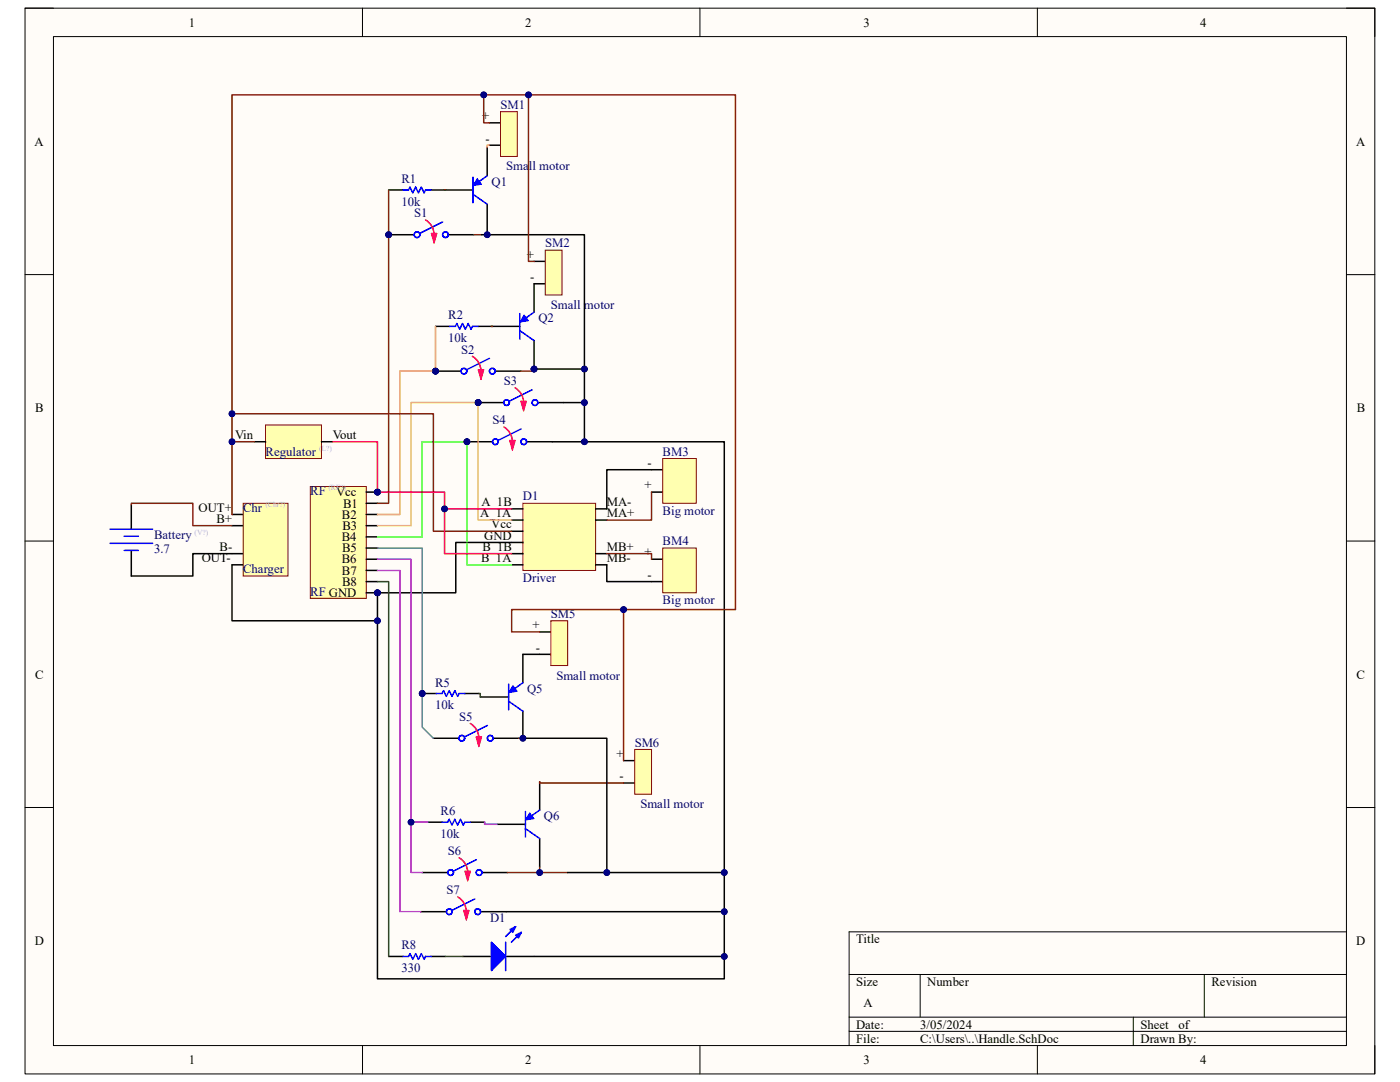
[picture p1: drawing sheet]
<svg xmlns="http://www.w3.org/2000/svg" width="279mm" height="216mm" viewBox="0 0 279 216" stroke-linecap="round" stroke-linejoin="round" font-family="sans-serif">
<path d="M5 1.6h269.4v212.7h-269.4z" fill-rule="evenodd" fill="#fffcf8"/>
<path d="M5 1.6h269.4v212.7h-269.4z" fill="none" stroke="#000" stroke-width=".2"/>
<path d="M10.7 7.3h258v201.3h-258z" fill-rule="evenodd" fill="#fffcf8"/>
<g fill="none" stroke="#000" stroke-width=".2">
<path d="M5 1.6h5.7M10.7 7.3h258v201.3h-258zM72.3 1.6v5.7M139.7 1.6v5.7M207 1.6v5.7M268.7 1.6h5.7v5.7M5 54.8h5.7M268.7 54.8h5.7M5 108h5.7M268.7 108h5.7M5 161.1h5.7M268.7 161.1h5.7"/>
<path d="M169.5 194.4h99.2M183.6 194.4v8.6M240.3 194.4v8.6M268.7 185.9h-99.2v22.7M72.3 208.6v5.7M139.7 208.6v5.7M169.5 203h99.2M169.5 205.8h99.2M207 208.6v5.7M226.2 203v5.6M274.4 208.6v5.7"/>
</g>
<path d="M46.3 112.7h2.2M46.3 110.5h2.2M46.3 104.9h2.2M46.3 102.7h2.2" fill="none" stroke="#000" stroke-width=".3"/>
<path d="M48.5 100.4h9v14.5h-9z" fill-rule="evenodd" fill="#ffffb0"/>
<path d="M48.5 100.4h9v14.5h-9z" fill="none" stroke="#800000" stroke-width=".2"/>
<path d="M26.2 100.8v4.8M26.2 109.8v5.1" fill="none" stroke="#000" stroke-width=".3"/>
<path d="M22 105.6h8.5M22 108.4h8.5M24.8 107h2.8M24.8 109.8h2.8" fill="none" stroke="#00f" stroke-width=".3"/>
<circle cx="75.3" cy="98.2" r=".57" fill="#000080"/>
<circle cx="75.3" cy="98.2" r=".57" fill="none" stroke="#000080" stroke-width=".2"/>
<circle cx="75.3" cy="118.3" r=".57" fill="#000080"/>
<circle cx="75.3" cy="118.3" r=".57" fill="none" stroke="#000080" stroke-width=".2"/>
<path d="M61.9 97.1h11.2v22.3h-11.2z" fill-rule="evenodd" fill="#ffffb0"/>
<path d="M61.9 97.1h11.2v22.3h-11.2z" fill="none" stroke="#800000" stroke-width=".2"/>
<path d="M73.1 98.2h2.2" fill="none" stroke="#000" stroke-width=".3"/>
<circle cx="75.3" cy="98.2" r=".57" fill="#000080"/>
<circle cx="75.3" cy="98.2" r=".57" fill="none" stroke="#000080" stroke-width=".2"/>
<path d="M73.1 100.4h2.2M73.1 102.7h2.2M73.1 104.9h2.2M73.1 107.1h2.2M73.1 109.4h2.2M73.1 111.6h2.2M73.1 113.8h2.2M73.1 116.1h2.2M73.1 118.3h2.2" fill="none" stroke="#000" stroke-width=".3"/>
<circle cx="75.3" cy="118.3" r=".57" fill="#000080"/>
<circle cx="75.3" cy="118.3" r=".57" fill="none" stroke="#000080" stroke-width=".2"/>
<path d="M104.4 100.4h14.5v13.4h-14.5z" fill-rule="evenodd" fill="#ffffb0"/>
<path d="M104.4 100.4h14.5v13.4h-14.5z" fill="none" stroke="#800000" stroke-width=".2"/>
<path d="M102.1 112.7h2.3M102.1 110.5h2.3M102.1 108.2h2.3M102.1 106h2.3M102.1 103.8h2.3M102.1 101.5h2.3M118.9 112.7h2.2M118.9 110.5h2.2M118.9 103.8h2.2M118.9 101.5h2.2" fill="none" stroke="#000" stroke-width=".3"/>
<circle cx="77.6" cy="46.8" r=".57" fill="#000080"/>
<circle cx="77.6" cy="46.8" r=".57" fill="none" stroke="#000080" stroke-width=".2"/>
<path d="M77.6 46.8h5.1" fill="none" stroke="#000" stroke-width=".3"/>
<circle cx="77.6" cy="46.8" r=".57" fill="#000080"/>
<circle cx="77.6" cy="46.8" r=".57" fill="none" stroke="#000080" stroke-width=".2"/>
<path d="M89.5 46.8h5.1" fill="none" stroke="#000" stroke-width=".3"/>
<g fill="none" stroke="#00f" stroke-width=".3">
<path d="M88.3 44.3l-4.5 2.3"/>
<circle cx="83.2" cy="46.8" r=".57"/>
<circle cx="88.9" cy="46.8" r=".57"/>
</g>
<path d="M84.9 43.9a3.4 3.4 0 0 1 1.7 2.9" fill="none" stroke="#f00" stroke-width=".3"/>
<path d="M86.1 46.6h1.1l-.6 1.9z" fill="#f00"/>
<path d="M86.1 46.6h1.1l-.6 1.9z" fill="none" stroke="#f00" stroke-width=".2"/>
<path d="M77.6 37.9h2.8M86.1 37.9h8.3M97.2 29.4v5.7M97.2 40.7v5.7" fill="none" stroke="#000" stroke-width=".3"/>
<path d="M80.4 37.9h1.1l.3-.6 .6 1.2 .5-1.2 .6 1.2 .6-1.2 .5 1.2 .3-.6h1.2M94.4 35.4v5.1M94.4 38.8l2.8 1.9M97.2 35.1l-2 1.4" fill="none" stroke="#00f" stroke-width=".3"/>
<path d="M95.2 35.6l.9 1.2-1.7 .3z" fill="#00f"/>
<path d="M95.2 35.6l.9 1.2-1.7 .3z" fill="none" stroke="#00f" stroke-width=".2"/>
<path d="M97.7 24.5h2.2M97.7 29h2.2" fill="none" stroke="#000" stroke-width=".3"/>
<path d="M99.9 22.3h3.3v8.9h-3.3z" fill-rule="evenodd" fill="#ffffb0"/>
<path d="M99.9 22.3h3.3v8.9h-3.3z" fill="none" stroke="#800000" stroke-width=".2"/>
<circle cx="86.9" cy="74.1" r=".57" fill="#000080"/>
<circle cx="86.9" cy="74.1" r=".57" fill="none" stroke="#000080" stroke-width=".2"/>
<path d="M86.9 74.1h5.1" fill="none" stroke="#000" stroke-width=".3"/>
<circle cx="86.9" cy="74.1" r=".57" fill="#000080"/>
<circle cx="86.9" cy="74.1" r=".57" fill="none" stroke="#000080" stroke-width=".2"/>
<path d="M98.8 74.1h5.1" fill="none" stroke="#000" stroke-width=".3"/>
<g fill="none" stroke="#00f" stroke-width=".3">
<path d="M97.7 71.5l-4.5 2.3"/>
<circle cx="92.6" cy="74.1" r=".57"/>
<circle cx="98.3" cy="74.1" r=".57"/>
</g>
<path d="M94.3 71.1a3.4 3.4 0 0 1 1.7 3" fill="none" stroke="#f00" stroke-width=".3"/>
<path d="M95.4 73.8h1.2l-.6 2z" fill="#f00"/>
<path d="M95.4 73.8h1.2l-.6 2z" fill="none" stroke="#f00" stroke-width=".2"/>
<path d="M86.9 65.1h2.9M95.4 65.1h2.9" fill="none" stroke="#000" stroke-width=".3"/>
<path d="M89.8 65.1h1.1l.3-.5 .5 1.1 .6-1.1 .6 1.1 .5-1.1 .6 1.1 .3-.6h1.1" fill="none" stroke="#00f" stroke-width=".3"/>
<circle cx="106.6" cy="73.6" r=".57" fill="#000080"/>
<circle cx="106.6" cy="73.6" r=".57" fill="none" stroke="#000080" stroke-width=".2"/>
<path d="M106.6 68v5.6" fill="none" stroke="#000" stroke-width=".3"/>
<circle cx="106.6" cy="73.6" r=".57" fill="#000080"/>
<circle cx="106.6" cy="73.6" r=".57" fill="none" stroke="#000080" stroke-width=".2"/>
<path d="M106.6 56.6v5.7M98.1 65.1h5.6" fill="none" stroke="#000" stroke-width=".3"/>
<path d="M103.7 62.6v5.1M103.7 66l2.9 2M106.6 62.3l-2 1.4" fill="none" stroke="#00f" stroke-width=".3"/>
<path d="M104.6 62.9l.9 1.1-1.8 .3z" fill="#00f"/>
<path d="M104.6 62.9l.9 1.1-1.8 .3z" fill="none" stroke="#00f" stroke-width=".2"/>
<path d="M106.6 52.2h2.2M106.6 56.6h2.2" fill="none" stroke="#000" stroke-width=".3"/>
<path d="M108.8 49.9h3.4v8.9h-3.4z" fill-rule="evenodd" fill="#ffffb0"/>
<path d="M108.8 49.9h3.4v8.9h-3.4z" fill="none" stroke="#800000" stroke-width=".2"/>
<circle cx="93.2" cy="88.1" r=".57" fill="#000080"/>
<circle cx="93.2" cy="88.1" r=".57" fill="none" stroke="#000080" stroke-width=".2"/>
<path d="M93.2 88.1h5.1" fill="none" stroke="#000" stroke-width=".3"/>
<circle cx="93.2" cy="88.1" r=".57" fill="#000080"/>
<circle cx="93.2" cy="88.1" r=".57" fill="none" stroke="#000080" stroke-width=".2"/>
<path d="M105.1 88.1h5.1" fill="none" stroke="#000" stroke-width=".3"/>
<g fill="none" stroke="#00f" stroke-width=".3">
<path d="M104 85.6l-4.6 2.3"/>
<circle cx="98.9" cy="88.1" r=".57"/>
<circle cx="104.5" cy="88.1" r=".57"/>
</g>
<path d="M100.6 85.2a3.4 3.4 0 0 1 1.7 2.9" fill="none" stroke="#f00" stroke-width=".3"/>
<path d="M101.7 87.9h1.1l-.5 1.9z" fill="#f00"/>
<path d="M101.7 87.9h1.1l-.5 1.9z" fill="none" stroke="#f00" stroke-width=".2"/>
<circle cx="95.4" cy="80.3" r=".57" fill="#000080"/>
<circle cx="95.4" cy="80.3" r=".57" fill="none" stroke="#000080" stroke-width=".2"/>
<path d="M95.4 80.3h5.1" fill="none" stroke="#000" stroke-width=".3"/>
<circle cx="95.4" cy="80.3" r=".57" fill="#000080"/>
<circle cx="95.4" cy="80.3" r=".57" fill="none" stroke="#000080" stroke-width=".2"/>
<path d="M107.3 80.3h5.1" fill="none" stroke="#000" stroke-width=".3"/>
<g fill="none" stroke="#00f" stroke-width=".3">
<path d="M106.2 77.8l-4.5 2.2"/>
<circle cx="101.1" cy="80.3" r=".57"/>
<circle cx="106.8" cy="80.3" r=".57"/>
</g>
<path d="M102.8 77.4a3.4 3.4 0 0 1 1.7 2.9" fill="none" stroke="#f00" stroke-width=".3"/>
<path d="M103.9 80h1.2l-.6 2z" fill="#f00"/>
<path d="M103.9 80h1.2l-.6 2z" fill="none" stroke="#f00" stroke-width=".2"/>
<path d="M53 84.8h11.2v6.7h-11.2z" fill-rule="evenodd" fill="#ffffb0"/>
<path d="M53 84.8h11.2v6.7h-11.2z" fill="none" stroke="#800000" stroke-width=".2"/>
<path d="M50.8 88.1h2.2M64.2 88.1h2.2M95.8 139.1h5.7M104.4 130.6v5.6M104.4 141.9v5.7" fill="none" stroke="#000" stroke-width=".3"/>
<path d="M101.5 136.5v5.1M101.5 139.9l2.9 2M104.4 136.2l-2 1.5" fill="none" stroke="#00f" stroke-width=".3"/>
<path d="M102.4 136.8l.8 1.1-1.7 .3z" fill="#00f"/>
<path d="M102.4 136.8l.8 1.1-1.7 .3z" fill="none" stroke="#00f" stroke-width=".2"/>
<path d="M107.7 126.1h2.2M107.7 130.6h2.2" fill="none" stroke="#000" stroke-width=".3"/>
<path d="M109.9 123.9h3.4v8.9h-3.4z" fill-rule="evenodd" fill="#ffffb0"/>
<path d="M109.9 123.9h3.4v8.9h-3.4z" fill="none" stroke="#800000" stroke-width=".2"/>
<path d="M86.5 147.3h5.1M98.4 147.3h5.1" fill="none" stroke="#000" stroke-width=".3"/>
<g fill="none" stroke="#00f" stroke-width=".3">
<path d="M97.3 144.8l-4.6 2.2"/>
<circle cx="92.2" cy="147.3" r=".57"/>
<circle cx="97.8" cy="147.3" r=".57"/>
</g>
<path d="M93.9 144.4a3.4 3.4 0 0 1 1.7 2.9" fill="none" stroke="#f00" stroke-width=".3"/>
<path d="M95 147h1.1l-.5 2z" fill="#f00"/>
<path d="M95 147h1.1l-.5 2z" fill="none" stroke="#f00" stroke-width=".2"/>
<path d="M107.7 156v5.6M99.2 164.5h5.7M107.7 167.3v5.7" fill="none" stroke="#000" stroke-width=".3"/>
<path d="M104.9 161.9v5.1M104.9 165.3l2.8 2M107.7 161.6l-2 1.5" fill="none" stroke="#00f" stroke-width=".3"/>
<path d="M105.7 162.2l.9 1.1-1.7 .3z" fill="#00f"/>
<path d="M105.7 162.2l.9 1.1-1.7 .3z" fill="none" stroke="#00f" stroke-width=".2"/>
<path d="M124.4 151.8h2.3M124.4 156.2h2.3" fill="none" stroke="#000" stroke-width=".3"/>
<path d="M126.7 149.5h3.3v9h-3.3z" fill-rule="evenodd" fill="#ffffb0"/>
<path d="M126.7 149.5h3.3v9h-3.3z" fill="none" stroke="#800000" stroke-width=".2"/>
<path d="M84.3 174.1h5.1M96.2 174.1h5.1" fill="none" stroke="#000" stroke-width=".3"/>
<g fill="none" stroke="#00f" stroke-width=".3">
<path d="M95 171.6l-4.5 2.2"/>
<circle cx="89.9" cy="174.1" r=".57"/>
<circle cx="95.6" cy="174.1" r=".57"/>
</g>
<path d="M91.6 171.2a3.4 3.4 0 0 1 1.7 2.9" fill="none" stroke="#f00" stroke-width=".3"/>
<path d="M92.8 173.8h1.1l-.6 2z" fill="#f00"/>
<path d="M92.8 173.8h1.1l-.6 2z" fill="none" stroke="#f00" stroke-width=".2"/>
<path d="M84 181.9h5.1M95.9 181.9h5.1" fill="none" stroke="#000" stroke-width=".3"/>
<g fill="none" stroke="#00f" stroke-width=".3">
<path d="M94.8 179.4l-4.6 2.2"/>
<circle cx="89.7" cy="181.9" r=".57"/>
<circle cx="95.3" cy="181.9" r=".57"/>
</g>
<path d="M91.4 179a3.4 3.4 0 0 1 1.7 2.9" fill="none" stroke="#f00" stroke-width=".3"/>
<path d="M92.5 181.6h1.1l-.5 2z" fill="#f00"/>
<path d="M92.5 181.6h1.1l-.5 2z" fill="none" stroke="#f00" stroke-width=".2"/>
<circle cx="84.3" cy="138.4" r=".57" fill="#000080"/>
<circle cx="84.3" cy="138.4" r=".57" fill="none" stroke="#000080" stroke-width=".2"/>
<path d="M84.3 138.4h2.8M92.8 138.4h2.8" fill="none" stroke="#000" stroke-width=".3"/>
<circle cx="84.3" cy="138.4" r=".57" fill="#000080"/>
<circle cx="84.3" cy="138.4" r=".57" fill="none" stroke="#000080" stroke-width=".2"/>
<path d="M87.1 138.4h1.1l.3-.6 .6 1.1 .5-1.1 .6 1.1 .6-1.1 .5 1.1 .3-.5h1.2M88.2 164.1h1.1l.3-.6 .6 1.1 .6-1.1 .5 1.1 .6-1.1 .6 1.1 .2-.5h1.2M80.4 190.8h1.1l.3-.5 .6 1.1 .6-1.1 .5 1.1 .6-1.1 .6 1.1 .2-.6h1.2" fill="none" stroke="#00f" stroke-width=".3"/>
<path d="M85.4 164.1h2.8M93.9 164.1h2.8M77.6 190.8h2.8M86.1 190.8h2.8M92.4 190.8h5.7M100.9 190.8h5.7" fill="none" stroke="#000" stroke-width=".3"/>
<path d="M98.1 188l2.8 2.8-2.8 2.9z" fill="#00f"/>
<path d="M98.1 188l2.8 2.8-2.8 2.9zM102.9 184.9l-2 2M104 186l-1.9 2" fill="none" stroke="#00f" stroke-width=".3"/>
<path d="M102.9 186.6l1.1-.6-.5 1.2z" fill="#00f"/>
<path d="M102.9 186.6l1.1-.6-.5 1.2z" fill="none" stroke="#00f" stroke-width=".3"/>
<path d="M101.8 185.5l1.1-.6-.6 1.1z" fill="#00f"/>
<path d="M100.9 188v5.7M101.8 185.5l1.1-.6-.6 1.1z" fill="none" stroke="#00f" stroke-width=".3"/>
<path d="M130 98.2h2.3M130 93.7h2.3" fill="none" stroke="#000" stroke-width=".3"/>
<path d="M132.3 91.5h6.7v8.9h-6.7z" fill-rule="evenodd" fill="#ffffb0"/>
<path d="M132.3 91.5h6.7v8.9h-6.7z" fill="none" stroke="#800000" stroke-width=".2"/>
<path d="M130 111.6h2.3M130 116.1h2.3" fill="none" stroke="#000" stroke-width=".3"/>
<path d="M132.3 109.4h6.7v8.9h-6.7z" fill-rule="evenodd" fill="#ffffb0"/>
<path d="M132.3 109.4h6.7v8.9h-6.7z" fill="none" stroke="#800000" stroke-width=".2"/>
<path d="M26.2 100.8v-.4h12.3v4.5h7.8" fill="none" stroke="#85200c" stroke-width=".3"/>
<path d="M46.3 110.5h-7.8v4.4h-12.3M102.1 108.2h-11.1v10.1h-15.7" fill="none" stroke="#000" stroke-width=".3"/>
<circle cx="75.3" cy="118.3" r=".57" fill="#000080"/>
<circle cx="75.3" cy="118.3" r=".57" fill="none" stroke="#000080" stroke-width=".2"/>
<path d="M46.3 112.7v11.2h29v-5.6" fill="none" stroke="#000" stroke-width=".3"/>
<circle cx="75.3" cy="123.9" r=".57" fill="#000080"/>
<circle cx="75.3" cy="123.9" r=".57" fill="none" stroke="#000080" stroke-width=".2"/>
<circle cx="75.3" cy="118.3" r=".57" fill="#000080"/>
<circle cx="75.3" cy="118.3" r=".57" fill="none" stroke="#000080" stroke-width=".2"/>
<path d="M75.3 107.1h9v-19h8.9v24.6h8.9" fill="none" stroke="#0f0" stroke-width=".3"/>
<circle cx="93.2" cy="88.1" r=".57" fill="#000080"/>
<circle cx="93.2" cy="88.1" r=".57" fill="none" stroke="#000080" stroke-width=".2"/>
<path d="M88.7 37.9h.2M106.6 73.6v.5h-2.7" fill="none" stroke="#783f04" stroke-width=".3"/>
<circle cx="106.6" cy="73.6" r=".57" fill="#000080"/>
<circle cx="106.6" cy="73.6" r=".57" fill="none" stroke="#000080" stroke-width=".2"/>
<path d="M77.6 37.9v62.5h-2.3M98.1 65.1h.2" fill="none" stroke="#783f04" stroke-width=".3"/>
<path d="M97.7 29h-.5v.4" fill="none" stroke="#f90" stroke-width=".3"/>
<circle cx="77.6" cy="46.8" r=".57" fill="#000080"/>
<circle cx="77.6" cy="46.8" r=".57" fill="none" stroke="#000080" stroke-width=".2"/>
<path d="M86.9 65.1v9" fill="none" stroke="#f90" stroke-width=".3"/>
<circle cx="86.9" cy="74.1" r=".57" fill="#000080"/>
<circle cx="86.9" cy="74.1" r=".57" fill="none" stroke="#000080" stroke-width=".2"/>
<path d="M86.9 74.1h-7.1v28.6h-4.5" fill="none" stroke="#f90" stroke-width=".3"/>
<circle cx="86.9" cy="74.1" r=".57" fill="#000080"/>
<circle cx="86.9" cy="74.1" r=".57" fill="none" stroke="#000080" stroke-width=".2"/>
<path d="M95.4 80.3h-13.4v24.6h-6.7" fill="none" stroke="#f1c232" stroke-width=".3"/>
<circle cx="95.4" cy="80.3" r=".57" fill="#000080"/>
<circle cx="95.4" cy="80.3" r=".57" fill="none" stroke="#000080" stroke-width=".2"/>
<path d="M95.4 80.3v23.5h6.7" fill="none" stroke="#f1c232" stroke-width=".3"/>
<circle cx="95.4" cy="80.3" r=".57" fill="#000080"/>
<circle cx="95.4" cy="80.3" r=".57" fill="none" stroke="#000080" stroke-width=".2"/>
<path d="M50.8 88.1h-4.5v14.6" fill="none" stroke="#85200c" stroke-width=".3"/>
<circle cx="46.3" cy="88.1" r=".57" fill="#000080"/>
<circle cx="46.3" cy="88.1" r=".57" fill="none" stroke="#000080" stroke-width=".2"/>
<path d="M66.4 88.1h8.9v10.1" fill="none" stroke="#f00" stroke-width=".3"/>
<circle cx="75.3" cy="98.2" r=".57" fill="#000080"/>
<circle cx="75.3" cy="98.2" r=".57" fill="none" stroke="#000080" stroke-width=".2"/>
<path d="M46.3 88.1v-5.5h40.2v23.4h15.6" fill="none" stroke="#85200c" stroke-width=".3"/>
<circle cx="46.3" cy="82.6" r=".57" fill="#000080"/>
<circle cx="46.3" cy="82.6" r=".57" fill="none" stroke="#000080" stroke-width=".2"/>
<circle cx="46.3" cy="88.1" r=".57" fill="#000080"/>
<circle cx="46.3" cy="88.1" r=".57" fill="none" stroke="#000080" stroke-width=".2"/>
<path d="M103.5 147.3h.9v.3" fill="none" stroke="#783f04" stroke-width=".3"/>
<circle cx="104.4" cy="147.3" r=".57" fill="#000080"/>
<circle cx="104.4" cy="147.3" r=".57" fill="none" stroke="#000080" stroke-width=".2"/>
<path d="M75.3 109.4h9v35.7l2.2 2.2" fill="none" stroke="#45818e" stroke-width=".3"/>
<circle cx="84.3" cy="138.4" r=".57" fill="#000080"/>
<circle cx="84.3" cy="138.4" r=".57" fill="none" stroke="#000080" stroke-width=".2"/>
<path d="M88.7 101.5h13.4" fill="none" stroke="#f00" stroke-width=".3"/>
<circle cx="88.7" cy="101.5" r=".57" fill="#000080"/>
<circle cx="88.7" cy="101.5" r=".57" fill="none" stroke="#000080" stroke-width=".2"/>
<path d="M75.3 116.1h2.3v74.7M95.6 138.4h.2v.7" fill="none" stroke="#274e13" stroke-width=".3"/>
<path d="M96.7 164.1v.4h2.5" fill="none" stroke="#90f" stroke-width=".3"/>
<path d="M96.5 18.9v5.6h1.2" fill="none" stroke="#85200c" stroke-width=".3"/>
<circle cx="96.5" cy="18.9" r=".57" fill="#000080"/>
<circle cx="96.5" cy="18.9" r=".57" fill="none" stroke="#000080" stroke-width=".2"/>
<path d="M75.3 98.2h13.4v12.3h13.4" fill="none" stroke="#f00" stroke-width=".3"/>
<circle cx="75.3" cy="98.2" r=".57" fill="#000080"/>
<circle cx="75.3" cy="98.2" r=".57" fill="none" stroke="#000080" stroke-width=".2"/>
<circle cx="88.7" cy="101.5" r=".57" fill="#000080"/>
<circle cx="88.7" cy="101.5" r=".57" fill="none" stroke="#000080" stroke-width=".2"/>
<path d="M107.7 156v.2h16.7" fill="none" stroke="#85200c" stroke-width=".3"/>
<path d="M82 164.1h3.4" fill="none" stroke="#90f" stroke-width=".3"/>
<circle cx="82" cy="164.1" r=".57" fill="#000080"/>
<circle cx="82" cy="164.1" r=".57" fill="none" stroke="#000080" stroke-width=".2"/>
<path d="M112.4 80.3h4.2v7.8" fill="none" stroke="#000" stroke-width=".3"/>
<circle cx="116.6" cy="80.3" r=".57" fill="#000080"/>
<circle cx="116.6" cy="80.3" r=".57" fill="none" stroke="#000080" stroke-width=".2"/>
<circle cx="116.6" cy="88.1" r=".57" fill="#000080"/>
<circle cx="116.6" cy="88.1" r=".57" fill="none" stroke="#000080" stroke-width=".2"/>
<path d="M106.6 73.6h10" fill="none" stroke="#000" stroke-width=".3"/>
<circle cx="106.6" cy="73.6" r=".57" fill="#000080"/>
<circle cx="106.6" cy="73.6" r=".57" fill="none" stroke="#000080" stroke-width=".2"/>
<circle cx="116.6" cy="73.6" r=".57" fill="#000080"/>
<circle cx="116.6" cy="73.6" r=".57" fill="none" stroke="#000080" stroke-width=".2"/>
<path d="M75.3 113.8h4.5v68.1h4.2" fill="none" stroke="#f0f" stroke-width=".3"/>
<path d="M88.9 190.8h3.5" fill="none" stroke="#274e13" stroke-width=".3"/>
<path d="M130 93.7h-8.9v7.8M121.1 112.7v3.4h8.9M104.4 130.6h3.3" fill="none" stroke="#000" stroke-width=".3"/>
<path d="M130 98.2v5.6h-8.9M121.1 110.5h8.9v1.1" fill="none" stroke="#85200c" stroke-width=".3"/>
<path d="M75.3 111.6h6.7v62.5h2.3" fill="none" stroke="#90f" stroke-width=".3"/>
<circle cx="82" cy="164.1" r=".57" fill="#000080"/>
<circle cx="82" cy="164.1" r=".57" fill="none" stroke="#000080" stroke-width=".2"/>
<path d="M101.3 174.1h12" fill="none" stroke="#783f04" stroke-width=".3"/>
<circle cx="107.7" cy="174.1" r=".57" fill="#000080"/>
<circle cx="107.7" cy="174.1" r=".57" fill="none" stroke="#000080" stroke-width=".2"/>
<path d="M107.7 173v1.1" fill="none" stroke="#783f04" stroke-width=".3"/>
<circle cx="107.7" cy="174.1" r=".57" fill="#000080"/>
<circle cx="107.7" cy="174.1" r=".57" fill="none" stroke="#000080" stroke-width=".2"/>
<path d="M104.4 147.3h16.7v26.8" fill="none" stroke="#000" stroke-width=".3"/>
<circle cx="104.4" cy="147.3" r=".57" fill="#000080"/>
<circle cx="104.4" cy="147.3" r=".57" fill="none" stroke="#000080" stroke-width=".2"/>
<circle cx="121.1" cy="174.1" r=".57" fill="#000080"/>
<circle cx="121.1" cy="174.1" r=".57" fill="none" stroke="#000080" stroke-width=".2"/>
<path d="M110.2 88.1h34.3v86" fill="none" stroke="#000" stroke-width=".3"/>
<circle cx="144.5" cy="174.1" r=".57" fill="#000080"/>
<circle cx="144.5" cy="174.1" r=".57" fill="none" stroke="#000080" stroke-width=".2"/>
<circle cx="116.6" cy="88.1" r=".57" fill="#000080"/>
<circle cx="116.6" cy="88.1" r=".57" fill="none" stroke="#000080" stroke-width=".2"/>
<path d="M106.6 190.8h37.9" fill="none" stroke="#000" stroke-width=".3"/>
<circle cx="144.5" cy="190.8" r=".57" fill="#000080"/>
<circle cx="144.5" cy="190.8" r=".57" fill="none" stroke="#000080" stroke-width=".2"/>
<path d="M107.7 126.1h-5.6v-4.5h22.3v30.2" fill="none" stroke="#85200c" stroke-width=".3"/>
<circle cx="124.4" cy="121.6" r=".57" fill="#000080"/>
<circle cx="124.4" cy="121.6" r=".57" fill="none" stroke="#000080" stroke-width=".2"/>
<path d="M113.3 174.1h31.2v7.8" fill="none" stroke="#000" stroke-width=".3"/>
<circle cx="121.1" cy="174.1" r=".57" fill="#000080"/>
<circle cx="121.1" cy="174.1" r=".57" fill="none" stroke="#000080" stroke-width=".2"/>
<circle cx="144.5" cy="174.1" r=".57" fill="#000080"/>
<circle cx="144.5" cy="174.1" r=".57" fill="none" stroke="#000080" stroke-width=".2"/>
<circle cx="144.5" cy="181.9" r=".57" fill="#000080"/>
<circle cx="144.5" cy="181.9" r=".57" fill="none" stroke="#000080" stroke-width=".2"/>
<path d="M75.3 123.9v71.4h69.2v-13.4h-43.5" fill="none" stroke="#000" stroke-width=".3"/>
<circle cx="144.5" cy="181.9" r=".57" fill="#000080"/>
<circle cx="144.5" cy="181.9" r=".57" fill="none" stroke="#000080" stroke-width=".2"/>
<circle cx="144.5" cy="190.8" r=".57" fill="#000080"/>
<circle cx="144.5" cy="190.8" r=".57" fill="none" stroke="#000080" stroke-width=".2"/>
<circle cx="75.3" cy="123.9" r=".57" fill="#000080"/>
<circle cx="75.3" cy="123.9" r=".57" fill="none" stroke="#000080" stroke-width=".2"/>
<path d="M94.6 46.8h1.5M97.2 46.4v.4" fill="none" stroke="#783f04" stroke-width=".3"/>
<circle cx="97.2" cy="46.8" r=".57" fill="#000080"/>
<circle cx="97.2" cy="46.8" r=".57" fill="none" stroke="#000080" stroke-width=".2"/>
<path d="M96.1 46.8h20.5v33.5" fill="none" stroke="#000" stroke-width=".3"/>
<circle cx="97.2" cy="46.8" r=".57" fill="#000080"/>
<circle cx="97.2" cy="46.8" r=".57" fill="none" stroke="#000080" stroke-width=".2"/>
<circle cx="116.6" cy="73.6" r=".57" fill="#000080"/>
<circle cx="116.6" cy="73.6" r=".57" fill="none" stroke="#000080" stroke-width=".2"/>
<circle cx="116.6" cy="80.3" r=".57" fill="#000080"/>
<circle cx="116.6" cy="80.3" r=".57" fill="none" stroke="#000080" stroke-width=".2"/>
<path d="M106.6 52.2h-1.1v-33.3h41.3v102.7h-22.4" fill="none" stroke="#85200c" stroke-width=".3"/>
<circle cx="105.5" cy="18.9" r=".57" fill="#000080"/>
<circle cx="105.5" cy="18.9" r=".57" fill="none" stroke="#000080" stroke-width=".2"/>
<circle cx="124.4" cy="121.6" r=".57" fill="#000080"/>
<circle cx="124.4" cy="121.6" r=".57" fill="none" stroke="#000080" stroke-width=".2"/>
<path d="M105.5 18.9h-59.2v63.7" fill="none" stroke="#85200c" stroke-width=".3"/>
<circle cx="105.5" cy="18.9" r=".57" fill="#000080"/>
<circle cx="105.5" cy="18.9" r=".57" fill="none" stroke="#000080" stroke-width=".2"/>
<circle cx="96.5" cy="18.9" r=".57" fill="#000080"/>
<circle cx="96.5" cy="18.9" r=".57" fill="none" stroke="#000080" stroke-width=".2"/>
<circle cx="46.3" cy="82.6" r=".57" fill="#000080"/>
<circle cx="46.3" cy="82.6" r=".57" fill="none" stroke="#000080" stroke-width=".2"/>
<g font-size="2.5">
<text x="37.7" y="5.3">1</text>
<text x="104.8" y="5.3">2</text>
<text x="172.3" y="5.3">3</text>
<text x="239.5" y="5.3">4</text>
<text x="96.2" y="24">+</text>
<text x="6.9" y="29.1">A</text>
<text x="96.9" y="28.4">-</text>
<text x="270.6" y="29.1">A</text>
<text x="105.2" y="51.6">+</text>
<text x="105.8" y="56">-</text>
<text x="7" y="82.3">B</text>
<text x="270.8" y="82.3">B</text>
<text x="46.9" y="87.6">Vin</text>
<text x="66.4" y="87.6">Vout</text>
<text x="129.2" y="93.2">-</text>
<text x="67.1" y="99.1">Vcc</text>
<text x="68.5" y="101.3">B1</text>
<text x="96.1" y="101">A_1B</text>
<text x="121.1" y="101">MA-</text>
<text x="128.6" y="97.7">+</text>
<text x="39.6" y="102.1">OUT+</text>
<text x="43.2" y="104.4">B+</text>
<text x="50.5" y="103.5">18</text>
<text x="68.2" y="108">B4</text>
<text x="68.2" y="103.5">B2</text>
<text x="68.3" y="105.7">B3</text>
<text x="95.8" y="103.2">A_1A</text>
<text x="96.6" y="107.7">GND</text>
<text x="98" y="105.5">Vcc</text>
<text x="121.1" y="103.2">MA+</text>
<text x="40.3" y="112.1">OUT-</text>
<text x="43.8" y="109.9">B-</text>
<text x="50.5" y="113.6">OUT-</text>
<text x="68.2" y="112.4">B6</text>
<text x="68.3" y="110.2">B5</text>
<text x="96" y="112.1">B_1A</text>
<text x="96.3" y="109.9">B_1B</text>
<text x="121.1" y="112.1">MB-</text>
<text x="121.1" y="109.9">MB+</text>
<text x="128.6" y="111">+</text>
<text x="68.2" y="114.7">B7</text>
<text x="68.3" y="116.9">B8</text>
<text x="129.2" y="115.5">-</text>
<text x="106.3" y="125.6">+</text>
<text x="106.9" y="130">-</text>
<text x="7" y="135.4">C</text>
<text x="270.7" y="135.4">C</text>
<text x="123" y="151.2">+</text>
<text x="123.7" y="155.7">-</text>
<text x="6.9" y="188.6">D</text>
<text x="170.9" y="188.2">Title</text>
<text x="270.7" y="188.6">D</text>
<text x="170.9" y="196.7">Size</text>
<text x="185" y="196.7">Number</text>
<text x="241.8" y="196.7">Revision</text>
<text x="172.3" y="201">A</text>
<text x="170.9" y="205.2">Date:</text>
<text x="170.9" y="208.1">File:</text>
<text x="183.6" y="205.2">3/05/2024</text>
<text x="183.7" y="208.1">C:\Users\..\Handle.SchDoc</text>
<text x="227.6" y="205.2">Sheet</text>
<text x="227.6" y="208.1">Drawn By:</text>
<text x="235.2" y="205.2">of</text>
<text x="37.7" y="212.3">1</text>
<text x="104.8" y="212.3">2</text>
<text x="172.3" y="212.3">3</text>
<text x="239.5" y="212.3">4</text>
</g>
<g font-size="2.5" fill="#000080">
<text x="99.9" y="21.7">SM1</text>
<text x="101" y="34">Small motor</text>
<text x="80.1" y="41.1">10k</text>
<text x="80.1" y="36.5">R1</text>
<text x="98.1" y="37.1">Q1</text>
<text x="82.7" y="43.3">S1</text>
<text x="108.8" y="49.4">SM2</text>
<text x="89.5" y="63.7">R2</text>
<text x="107.4" y="64.3">Q2</text>
<text x="109.9" y="61.6">Small motor</text>
<text x="89.5" y="68.3">10k</text>
<text x="92" y="70.6">S2</text>
<text x="100.5" y="76.8">S3</text>
<text x="98.3" y="84.7">S4</text>
<text x="53" y="90.9">Regulator</text>
<text x="132.2" y="90.9">BM3</text>
<text x="61.9" y="98.8">RF</text>
<text x="104.4" y="99.9">D1</text>
<text x="30.7" y="107.6">Battery</text>
<text x="48.5" y="102.1">Chr</text>
<text x="132.2" y="102.7">Big motor</text>
<text x="30.7" y="110.4">3.7</text>
<text x="132.2" y="108.8">BM4</text>
<text x="48.5" y="114.4">Charger</text>
<text x="61.9" y="118.9">RF GND</text>
<text x="104.4" y="116.1">Driver</text>
<text x="109.9" y="123.3">SM5</text>
<text x="132.2" y="120.6">Big motor</text>
<text x="86.8" y="137">R5</text>
<text x="111" y="135.6">Small motor</text>
<text x="86.8" y="141.5">10k</text>
<text x="91.6" y="143.8">S5</text>
<text x="105.2" y="138.3">Q5</text>
<text x="126.7" y="149">SM6</text>
<text x="127.8" y="161.3">Small motor</text>
<text x="87.9" y="167.2">10k</text>
<text x="87.9" y="162.6">R6</text>
<text x="108.5" y="163.7">Q6</text>
<text x="89.4" y="170.6">S6</text>
<text x="89.1" y="178.4">S7</text>
<text x="97.8" y="184.1">D1</text>
<text x="80.1" y="189.4">R8</text>
<text x="80.1" y="194">330</text>
</g>
<g font-size="1.5" fill="#b2b0d4">
<text x="63.7" y="90">(L?)</text>
<text x="53" y="101.2">(Chr?)</text>
<text x="65.5" y="97.8">(RF?)</text>
<text x="38.8" y="106.7">(V?)</text>
</g>
</svg>
